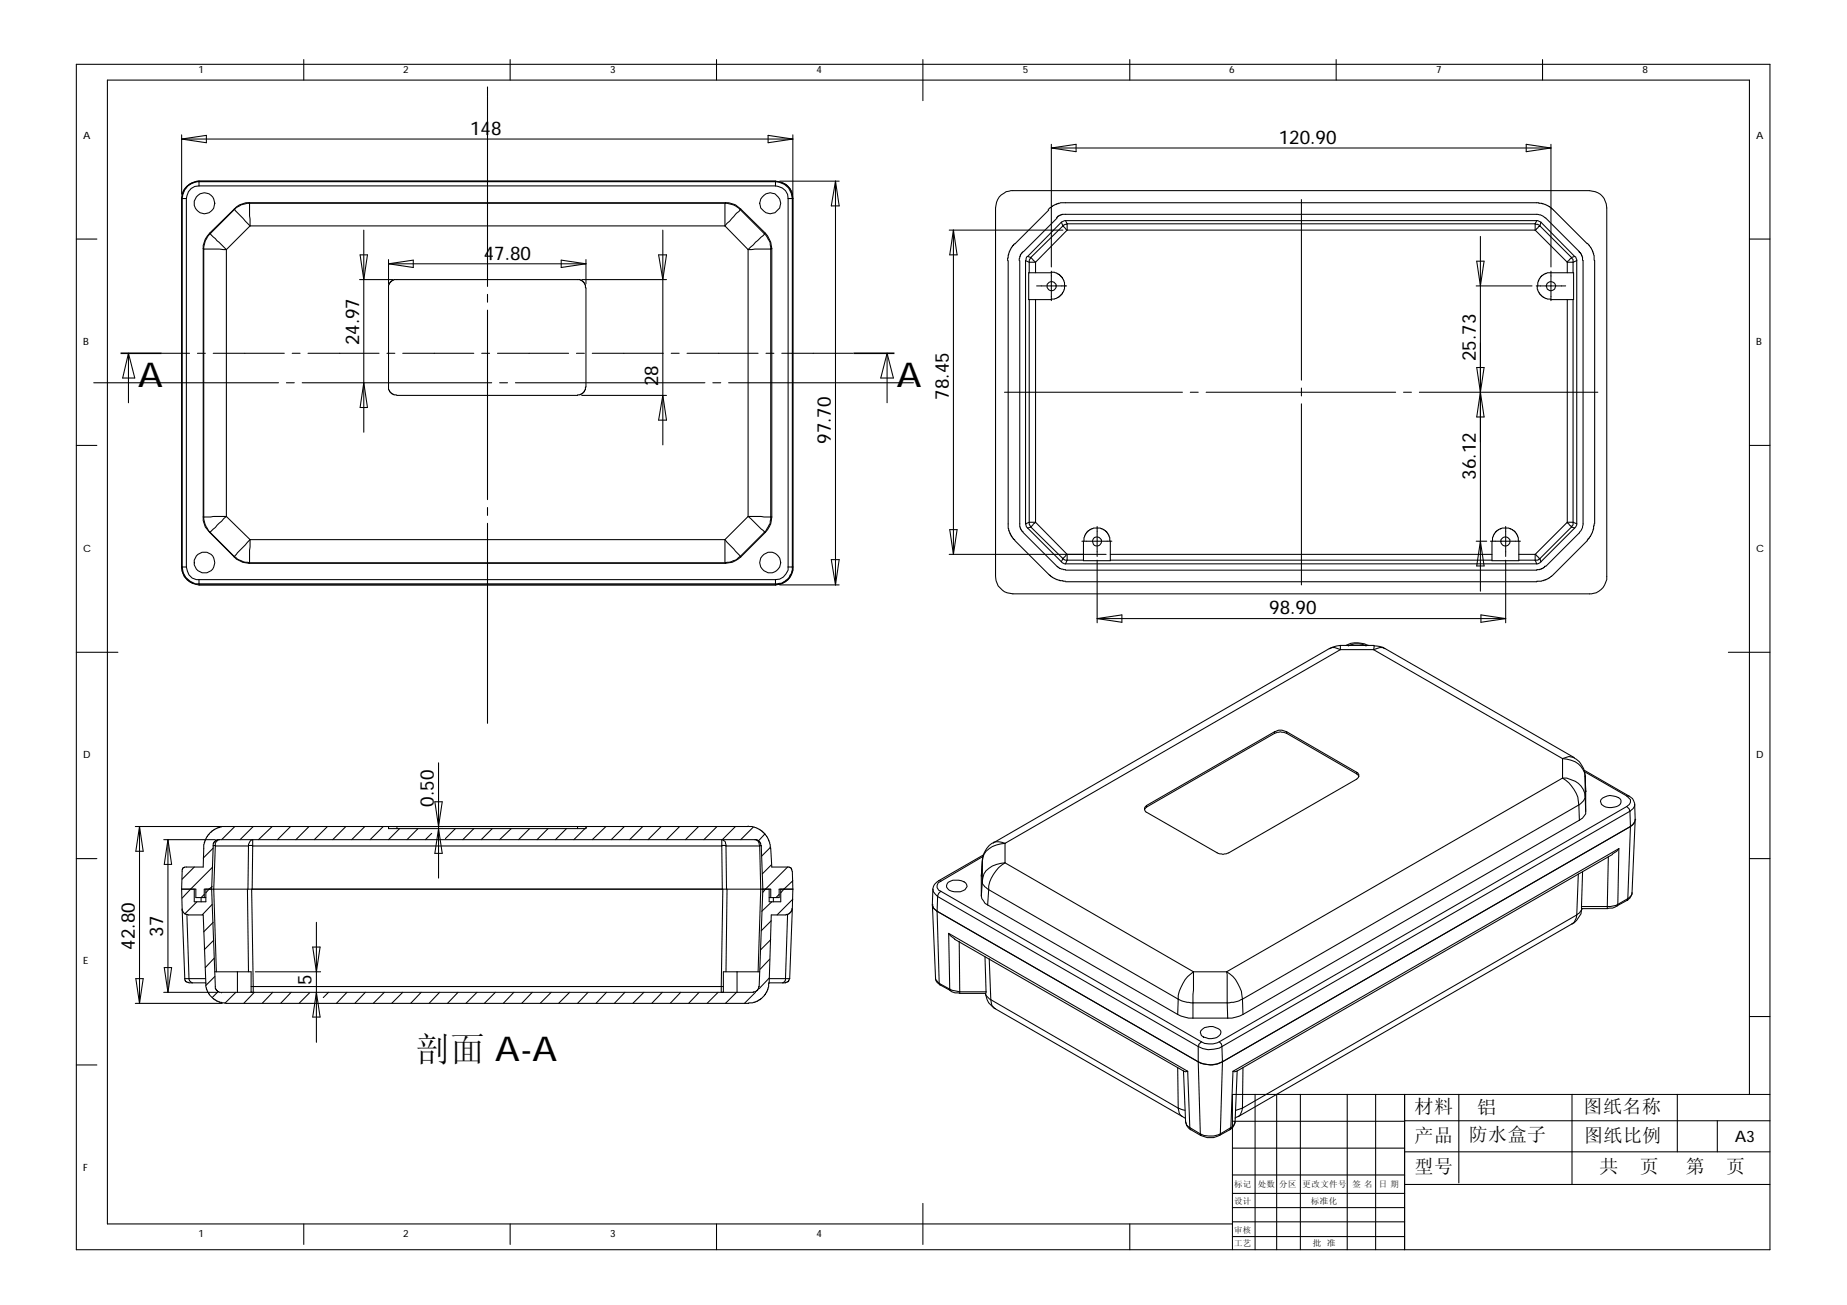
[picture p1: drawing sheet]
<svg xmlns="http://www.w3.org/2000/svg" width="297mm" height="210mm" viewBox="0 0 297 210" stroke-linecap="round" stroke-linejoin="round" font-family="sans-serif">
<g fill="none" stroke="#000" stroke-width=".17">
<path d="M12.3 10.3h272.3v190.7h-272.3zM48.9 9.6v3.3M78.4 14v32.1M82 9.6v3.3M115.2 9.6v3.3M148.4 9.6v6.6M181.7 9.6v3.3M214.9 9.6v3.3M248.1 9.6v3.3M12.3 38.5h3.3M29.2 21.7v9.6M29.2 31.9v59.3"/>
<path d="M29.2 31.9h.8M29.2 22.4l4-.6v1.2zM29.2 22.4h98.3M30 31.9v59.3M30.3 29.8l.6-.3 .8-.3h93a2.73 2.73 0 0 1 2.7 2.7v59.3a2.6 2.6 0 0 1-2.7 2.7h-92.7a2.73 2.73 0 0 1-2.7-2.7v-59.4a3.6 3.6 0 0 1 1-2zM32 29.1a2.89 2.89 0 0 0-2.8 2.8M32 29.9a1.99 1.99 0 0 0-2 2M32 29.1a2.9 2.9 0 0 0-2.8 2.8M32 29.1h92.7M32 29.9h92.7M32 29.1v.8M32.7 40l.1 .1"/>
<path d="M32.7 40v43.2M33.7 37.5a3.3 3.3 0 0 0-1 2.5M33.7 37.5l.1 .1M33.8 37.6a3.3 3.3 0 0 0-1 2.5M33.8 37.6l2.6 2.5M37.7 33.7l2.5 2.6M37.7 33.7l-3.9 3.9M37.7 33.6v.1M37.7 33.6l-4 3.9M40 32.6a3.4 3.4 0 0 0-2.3 1M40 32.6l.1 .1M40 32.6h76.7"/>
<path d="M40.1 32.7l.1 3.6M40.1 32.7a3.3 3.3 0 0 0-2.4 1M40.1 32.7h76.6M40.2 36.3l-3.8 3.8M40.2 36.3h76.4M58.5 37v32.5M106.6 37v34.6M116.6 36.3l3.7 3.8M116.7 32.7l-.1 .1v3.5M116.7 32.7a3.2 3.2 0 0 1 2.3 1M116.7 32.6a3.4 3.4 0 0 1 2.4 1M116.7 32.6v.1"/>
<path d="M119 33.7l-2.4 2.6M119 33.7l3.9 3.9M119.1 33.6l-.1 .1M119.1 33.6l4 3.9M122.6 31.7a1.66 1.66 0 0 1 2.4-.2 1.66 1.66 0 0 1 0 2.4 1.66 1.66 0 0 1-2.4-.2 1.43 1.43 0 0 1 0-2zM122.9 37.6l-2.6 2.5M122.9 37.6a3.3 3.3 0 0 1 1.1 2.5M123.1 37.5a4.6 4.6 0 0 1 1 2.5M123.1 37.5l-.2 .1M123.5 21.8l4 .6-4 .6zM124.1 40l-.1 .1M124.1 40v43.2"/>
<path d="M124.7 29.9a2.07 2.07 0 0 1 2 2M124.7 29.1a2.75 2.75 0 0 1 2.8 2.8M124.7 29.1v.8M125.4 29.1h9.6M125.8 29.4a2.61 2.61 0 0 1 1.7 2.5M126.7 31.9h.8M126.7 31.9v59.3M127.5 21.7v9.6M127.5 31.9v59.3M134.4 29.1l.6 4h-1.3zM134.4 29.1v65M152.7 37h18.2"/>
<path d="M153.3 37v52.2M153.3 37l.6 4h-1.2zM160.7 31.7a2.51 2.51 0 0 1 2.2-1h92.7a2.71 2.71 0 0 1 2.8 2.8v59.2a2.73 2.73 0 0 1-2.8 2.8h-92.7a2.84 2.84 0 0 1-2.8-2.8v-59.2a3.3 3.3 0 0 1 .6-1.8zM168.6 33.7l.6-.6 1.3-.5h77v.1h.5l.5 .2 .9 .5 5.9 5.8M168.7 33.8l-5.9 5.8-.7 1.4v.9M169.1 23.2v19.7M169.1 23.8l4-.6v1.2zM169.1 23.8h80.3M169.9 35l.3-.3 .6-.2h76.3a2.33 2.33 0 0 1 1.5 .6l5.4 5.4M170 35.1l-5.7 5.6-.3 .5-.1 .7M170.7 35.7l-5.4 5.5M170.7 35.7l.2 .6"/>
<path d="M170.9 36.3l.7 .7M170.9 36.3l-5.1 5.1M171.4 35.5l-.7 .2M171.4 35.5h75.7M171.4 35.5l.2 .5M171.6 36l-.7 .3M171.6 36h75.3M171.6 36v1M171.6 37l-5.1 5.2M171.6 37h75.3M209.3 32.1v29M238.1 38v57.1"/>
<path d="M245.4 23.2l4 .6-4 .6zM246.9 36l.4 .1 .3 .2M246.9 36v1M246.9 37l5.2 5.2M247.1 35.5l.7 .2M247.1 35.5l-.2 .5M247.6 36.3l-.7 .7M247.6 36.3l5.1 5.1M247.8 35.7l5.4 5.5M247.8 35.7l-.2 .6M249.4 23.2v19.7M255.3 39.1l.6 .7 .3 .7 .3 1.4v42.4"/>
<path d="M281.3 38.5h3.3M20.7 56.8v8M20.7 56.8l1 4h-2zM26 56.8h4.5M31.7 56.8h1.3M32.8 40.1h3.6M32.8 40.1v43.1M34.3 56.8h11.4M36.4 40.1v43M47 56.8h1.3M49.5 56.8h11.5M57.8 45h5.4"/>
<path d="M57.9 41h1.2l-.6 4zM62.2 56.8h1.3M62.5 41.8v3.8M62.5 42.4h31.7M62.5 42.4l4-.6v1.2zM62.7 45.4l.6-.4h30l.7 .5 .2 .8v15.9l-.2 .8-.4 .3-.7 .3h-29.1a1.4 1.4 0 0 1-1.1-.6l-.2-.3v-16.9zM64.8 56.8h11.4M77.5 56.8h1.2M78.4 47.3v1.3M78.4 49.9v30.5M80 56.8h11.4M90.3 41.8l3.9 .6-3.9 .6z"/>
<path d="M92.7 56.8h1.3M93.6 45h13.6M94.2 41.8v3.8M95.2 56.8h11.5M105.9 41h1.3l-.6 4zM107.9 56.8h1.3M110.5 56.8h11.4M120.3 40.1v43M123.2 56.8h1.3M124 40.1h-3.7M124 40.1v43.1M125.7 56.8h11.5"/>
<path d="M142.7 56.8l1 4h-2.1zM142.7 56.8v8M162.1 41.9v43.1l.5 1.3 .6 .6M164 41.9v42.9l.3 .6 .3 .2M164.9 41.9v42.4M164.9 41.9l.6 .3M165.3 41.2l-.2 .1-.2 .6M165.3 41.2l.5 .2M165.5 42.2v1.7M165.5 48.2v35.8M165.5 42.2h1M165.8 41.4l-.3 .4v.4"/>
<path d="M165.8 41.4l.7 .8M166.5 42.2v1.7M166.5 48.2v35.8M166.7 46h4.8M169.1 43.8l.7 .1 .5 .2 .6 .5 .3 .8 .1 .6-.4 1.3-.6 .5-.7 .3-4.2 .1v-4.3h3.7M169.1 43.6v4.8M237.4 46h9M237.5 59.1l1.2 8h-1.2l1.2-8zM237.5 42h1.2l-.6 4zM247.1 46h4.7M247.2 46v.5l.4 .8 .5 .5 .5 .2 .8 .2h3.7v-4.3l-4.5 .1-.6 .3-.4 .5-.3 .6v.6M249.4 43.6v4.8"/>
<path d="M252.1 42.2v1.7M252.1 48.2v35.8M252.1 42.2h.9M252.7 41.4l.3 .4v.4M252.7 41.4l-.6 .8M253 42.2v1.7M253 48.2v35.8M253.2 41.2l.2 .1 .2 .6M253.2 41.2l-.5 .2M253.6 41.9v42.4M253.6 41.9l-.6 .3M253.9 40.5l.4 .2 .1 .4 .2 .8v42.4a2.33 2.33 0 0 1-.6 1.4l-5.4 5.4"/>
<path d="M12.3 71.6h3.3M15.1 61.6h29.7M46.1 61.6h1.2M48.6 61.6h30.5M58.5 61.6l.6 3.9h-1.2zM80.3 61.6h1.3M82.9 61.6h30.5M93.6 63.6h13.6M106.6 63.6l.6 4h-1.3zM114.6 61.6h1.3M117.2 61.6h29.7M161.5 63.1h28.7"/>
<path d="M191.4 63.1h1.3M194 63.1h30.5M209.3 62.4v1.3M209.3 65v29.1M225.7 63.1h1.3M228.3 63.1h28.7M281.3 71.6h3.3M29.2 91.2a2.74 2.74 0 0 0 1.8 2.6M29.2 91.2a2.89 2.89 0 0 0 2.8 2.9M29.2 91.2h.8M30 91.2a1.99 1.99 0 0 0 2 2M32 94.1h92.7"/>
<path d="M32 93.2v.9M32 93.2h92.7M32.7 83.2a3.4 3.4 0 0 0 1 2.4M32.7 83.2h.1M32.8 83.2a3.6 3.6 0 0 0 1 2.4M33.7 85.6h.1M33.7 85.6l4 4M33.8 85.6l3.9 3.9M36.4 83.1l-3.6 .1M36.4 83.1l-2.6 2.5M36.4 83.1l3.8 3.7M37.7 89.5a4.4 4.4 0 0 0 2.4 1"/>
<path d="M37.7 89.6a3.9 3.9 0 0 0 2.3 1M37.7 89.5v.1M40 90.6h76.7M40.1 90.5h76.6M40.1 90.5l-.1 .1M40.2 86.8l-2.5 2.7M40.2 86.8l-.1 3.7M40.2 86.8h76.4M78.4 81.6v1.3M78.4 84.2v32.1M116.6 86.8l2.4 2.7M116.6 86.8v3.6l.1 .1"/>
<path d="M116.7 90.5v.1M119 89.5a4.5 4.5 0 0 1-2.3 1M119 89.5l.1 .1M119.1 89.6a3.8 3.8 0 0 1-2.4 1M120.3 83.1l3.7 .1M120.3 83.1l2.6 2.5M120.3 83.1l-3.7 3.7M122.9 85.6l-3.9 3.9M122.9 85.6h.2M123.1 85.6l-4 4M124 83.2a3.6 3.6 0 0 1-1.1 2.4M124 83.2h.1"/>
<path d="M124.1 83.2a3.4 3.4 0 0 1-1 2.4M124.7 93.2v.9M125.4 94.1h9.6M126.7 91.2a2.07 2.07 0 0 1-2 2M126.7 91.2h.8M127.5 91.2a2.89 2.89 0 0 1-2.8 2.9M127.5 91.2a2.75 2.75 0 0 1-2.8 2.9M133.7 90h1.3l-.6 4.1zM152.7 89.2h25.2M152.7 85.2h1.2l-.6 4zM163.2 87l5.8 5.7 1.4 .7 1 .1M164.6 85.7l5.6 5.6 .5 .2 .7 .1"/>
<path d="M164.9 84.3l.4 .6M165.3 84.9l5.4 5.5M165.5 84v.3l.3 .5M165.5 84l-.6 .3M165.5 84h1M165.8 84.8l-.5 .1M165.8 84.8l5.1 5M166.5 84l-.7 .8M166.5 84l5.1 5.2M170.7 90.4l.7 .3M170.9 89.8l.4 .3h.3M170.9 89.8l-.2 .6"/>
<path d="M171.4 90.7h75.7M171.6 89.2l-.7 .6M171.6 90.1l-.2 .6M171.6 90.1h2.6M171.6 89.2v.9M174 87.1h4.8M174.2 87.1v3.1h4.4l-.1-3.7-.3-.6-.4-.5-.8-.5-1.4 .1-.6 .4-.4 .5-.3 .6v.6M176.4 84.7v4.8M176.4 90.1v10.1M176.4 99.5l4-.6v1.2zM176.4 99.5h65.7M178.6 90.1h61.3"/>
<path d="M178.6 89.2h61.3M237.4 87.1h1.7M238.1 87.1l.6 3.9h-1.2zM238.2 98.9l3.9 .6-3.9 .6zM239.7 87.1h4.8M239.9 87.1v3.1h4.4l-.1-3.7-.3-.6-.4-.5-.8-.5-1.4 .1-.6 .4-.4 .5-.3 .6v.6M242.1 84.7v4.8M242.1 90.1v10.1M244.3 90.1h2.6M244.3 89.2h2.6M246.9 89.2l.7 .6M246.9 90.1l.2 .6"/>
<path d="M246.9 89.2v.9M247.6 89.8l-.3 .3h-.4M247.6 89.8l.2 .6M247.8 90.4l-.7 .3M248.5 91l-.3 .4-.3 .1-.8 .1v.1h-75.7M252.1 84l.6 .8M252.1 84h.9M252.1 84l-5.2 5.2M252.7 84.8l-5.1 5M252.7 84.8l.5 .1M253 84v.4l-.3 .4M253 84l.6 .3"/>
<path d="M253.2 84.9l-5.4 5.5M253.6 84.3l-.4 .6M256.4 84.3l-.3 1.3-.8 1.4-5.8 5.7-1 .6-.6 .2h-.8v.1h-75.7M12.3 104.9h6.7M205 117.7l.2-.1a1.76 1.76 0 0 1 1.7 .1M205 118a1.99 1.99 0 0 1 1.9 0M205 117.7l-20.6 11.9M205 118l-20.6 11.8M205 117.7v.3M206.9 117.7l11.3 6.5M206.9 118l11.3 6.5M206.9 117.7v.3"/>
<path d="M213.8 104.3a1.27 1.27 0 0 1 1.3 0l.5 .2M213.8 104.3l-54 31.3M215.6 103.8l-.6 .1-1.2 .4M215.6 103.8h5.4l-.1 .7M215.6 103.8v.7M215.6 104.5l-54 31.2M215.6 104.5h5.3M216.5 103.8a3.9 3.9 0 0 1 3.5 0M216.8 103.9a2.99 2.99 0 0 1 2.9 0M220.9 104.5l.5-.2a1.27 1.27 0 0 1 1.4 0l30.4 17.5a1.88 1.88 0 0 0-1.9 .2M220.9 104.5l30.4 17.5M221 103.9a2.71 2.71 0 0 1 1.7 .4"/>
<path d="M278 104.9h6.6M12.3 138.1h3.3M21.8 132.9h13.9M22.4 132.9l.6 4h-1.2zM22.4 132.9v28.5M26.3 135.1h8.3M27 135.1l.6 3.9h-1.2zM27 135.1v24.5M31.2 139.5l-1.9 1.9M34.2 139.5l-4.9 5M34.3 136.1l-.3 6.9 .6 16 .5 .5 .5 .2M34.3 136.1v-.1l.3 .1"/>
<path d="M34.3 136.4l-1.6 1.6M34.6 136.1l-.2 6.9 .4 13.3M34.6 136.1h5.4M35.3 135.1h-.4l-.4 .2-.2 .4v.4M35.3 135.1l-.3 .1a.76 .76 0 0 0-.4 .9M35.3 135.1h86.1M37.8 132.9l-2.2 2.2M40 136.1a.94 .94 0 0 1 .6-1v1M40 136.1v-.1l.6 .1M40 136.1l-.1 6.9M40.6 136.1h75.5M40.6 136.1v6.9"/>
<path d="M40.7 132.9l-2.1 2.2M43.8 132.9l-2.2 2.2M46.7 132.9l-2.1 2.2M49.7 132.9l-2.1 2.2M52.7 132.9l-2.2 2.2M55.6 132.9l-2.1 2.2M58.7 132.9l-2.1 2.2M61.6 132.9l-2.1 2.2M62.5 132.9v.4h31.7v-.4M63.8 132.9v.4M64.3 133.3l-1.8 1.8M67.2 133.3l-1.8 1.8"/>
<path d="M69.4 134l-1 1.1M69.9 129h1.2l-.6 3.9zM70.5 122.7v18.5M70.5 133.3l.6 4h-1.2zM73.2 133.3l-1.6 1.6M76.2 133.3l-1.8 1.8M79.2 133.3l-1.8 1.8M82.2 133.3l-1.9 1.8M85.2 133.3l-1.8 1.8M88.1 133.3l-1.7 1.8M91.1 133.3l-1.8 1.8M92.9 132.9v.4"/>
<path d="M94.1 133.3l-1.8 1.8M94.4 132.9l-.2 .2M97.5 132.9l-2.3 2.2M100.4 132.9l-2.1 2.2M103.4 132.9l-2.1 2.2M106.3 132.9l-2.1 2.2M109.3 132.9l-2.1 2.2M112.4 132.9l-2.2 2.2M115.3 132.9l-2.1 2.2M116.1 136.1v-1l.5 .2 .2 .8M116.1 136.1l.1-.1 .6 .1M116.1 136.1l.1 6.9"/>
<path d="M116.8 136.1h5.4M116.8 136.1v6.9M118.3 132.9l-2.1 2.2M120.3 132.9h-84.7l-.5 .2-1 .5-.7 .7-.5 .9-.1 .6-.1 3.7h-3.1l-.2 .1-.2 3.4M120.3 132.9l1 .1 1 .4 1.1 1.1 .5 1.3 .2 3.7h2.9l.3 .1 .1 .5 .1 2.9M121.2 133l-2.1 2.1M121.4 135.1h.5l.4 .4 .1 .6M121.4 135.1l.5 .2 .3 .8M122.2 136.1v-.1l.2 .1M122.2 136.1l.1 6.9-.4 13.3M122.4 136.1l.3 6.9-.6 15.7-.2 .5-.4 .3h-.3v.1h-85.6M123 134.1l-1 1.1"/>
<path d="M124 136.2l-1.5 1.5M124 139.1l-1.4 1.5M126.7 139.5l-4 4M158 138.4l-.2 2.5M158 138.4v3.3M158.1 137.8l-6.8 3.9M158.2 137.5l-7.2 4.2M159.8 135.6a3.3 3.3 0 0 0-1.8 2.8M159.8 135.6a1.77 1.77 0 0 1 1.8 .1M161.6 138.8a5.4 5.4 0 0 0-2.6 4.3M161.6 138.8a3.9 3.9 0 0 0-3.4 1.8l-.2 1.1M161.6 135.7a3.9 3.9 0 0 0-3.4 1.7l-.2 1.1-.2 2.4"/>
<path d="M161.6 135.7v3.1M161.6 138.8l30.3 17.5M184.4 129.8l-.3 .4M184.4 129.6v.2M218.2 124.2l.3 .4a.72 .72 0 0 1-.3 .7l-20.6 11.9a1.83 1.83 0 0 1-1.9 0l-11.5-6.6a.63 .63 0 0 1 .2-1M218.2 124.5l.3 .4M218.2 124.2v.3M251.3 125.2a5.4 5.4 0 0 1 2.6 4.3M251.3 125.2a3.6 3.6 0 0 1 3.5 2.3l.1 .5M251.3 122a3.7 3.7 0 0 1 3.5 2.3l.1 .6M251.3 122v3.2M251.3 125.2l-54 31.1"/>
<path d="M253.2 121.9a3.5 3.5 0 0 1 1.7 2.9M253.9 129.5l-54.1 31.2M253.9 129.5l.1 2.4M254 131.9l-54.1 31.3M254.8 123.9l7.2 4.1M254.8 124.1l6.8 3.9M254.9 128a1.77 1.77 0 0 1-1 1.5M254.9 124.8l.1 2.5M254.9 124.8v3.2M254.9 128l.1 2.5M255 130.5v.4l-.5 .7-.5 .3M255 127.3v3.2"/>
<path d="M255 127.3h.1M257.7 128.4a2.35 2.35 0 0 1 3 .3 .93 .93 0 0 1-1 1.1 1.73 1.73 0 0 1-2.2-.7l-.1-.2zM258.7 137.8l-.2 8M259.3 137.4l-60.4 34.9-.4 .1-.2-.1M260.3 136.5l-.3 .4-.7 .4M260.3 136.5l-.1 9M260.3 136.5l-62 35.8M261.6 128l.6 .6v.4l-.2 .4-.4 .3M261.6 129.7l.4 .4 .1 .4M261.6 128h.4M261.6 129.7l-65.5 37.9M262 128a1.45 1.45 0 0 1 .9 1.4"/>
<path d="M262.1 130.5l-65.6 37.8M262.1 130.5l.1 2.4M262.2 132.9l-65.6 37.9M262.2 132.9l-.4 11.6M262.9 129.4v.2l-.3 .5-.5 .4M262.9 132.2l-.3 .5-.4 .2M262.9 129.4l.1 2.4-.2 .6-.6 .5M263.1 131.8h-.1l-.5 11.8M281.3 138.1h3.3M21.8 157.4h1.2l-.6 4zM26.3 159.6h8.7M26.4 155.6h1.2l-.6 4z"/>
<path d="M29.2 143l.1 3.2M29.2 143h2.3v1.4h1.6M29.3 146.2l.1 .5 .5 .4 2.8 .1 .4 11.6 .5 1.1 .7 .7 .6 .5 .7 .2 .7 .1h84.1v-.1h.7l.7-.2 .3-.3h.2l.8-.9 .4-.8 .1-1M29.3 146.2l.4 11.2M29.7 157.4l.2 .5 .5 .2h2.7M29.7 157.4h3.3M30.1 147.1l.3 10.5 .5 .5M31.2 143v2h1.9v-2M31.7 145l-2 2M32.9 144.4v-1.4h91.1v1.4M32.9 143.9l-.6 .5v.6M34.1 142.6l-1 1"/>
<path d="M34.1 145.5l-1.6 1.7M34.3 148.4l-1.5 1.5M34.4 151.2l-1.5 1.6M34.5 154.1l-1.5 1.5M34.5 156.3h5.9v3.3M34.5 157.1l-1.4 1.4M35.1 159.5l-1 1M37.9 159.6l-1.7 1.8M38.2 156.3v3.3M39.8 143l.2 13.3M40.4 158.7h75.9M40.5 143l.2 16.6-.3-.1"/>
<path d="M40.9 159.6l-1.7 1.8M41.1 156.3h10.5M43.9 159.6l-1.7 1.8M46.8 159.6l-1.7 1.8M49.8 159.7l-1.7 1.7M50.3 152.3h1.2l-.6 4zM50.9 148.4v19.3M50.9 159.6l.6 4h-1.2zM52.8 159.6l-.8 .9M55.8 159.6l-1.7 1.8M58.8 159.6l-1.7 1.8M61.8 159.6l-1.8 1.8"/>
<path d="M64.8 159.6l-1.8 1.8M67.7 159.6l-1.7 1.8M70.7 159.6l-1.7 1.8M73.7 159.6l-1.7 1.8M76.7 159.6l-1.8 1.8M79.7 159.6l-1.8 1.8M82.6 159.6l-1.7 1.8M85.6 159.6l-1.7 1.8M88.6 159.6l-1.7 1.8M91.6 159.6l-1.8 1.8M94.6 159.6l-1.7 1.8M97.5 159.6l-1.7 1.8"/>
<path d="M100.5 159.6l-1.7 1.8M103.5 159.6l-1.7 1.8M106.5 159.6l-1.7 1.8M109.5 159.6l-1.7 1.8M112.4 159.6l-1.7 1.8M115.5 159.6l-1.8 1.8M116.2 143l-.2 16.6 .3-.1M116.9 143l-.1 13.3M118.4 159.6l-1.7 1.8M118.5 156.3v3.3M121.5 159.6l-1.8 1.8M122.2 156.3h-5.9v3.3"/>
<path d="M123.7 157.3l-1.6 1.7M123.7 157.4h3.3M123.7 143v2h1.9v-2M123.8 154.3l-1.5 1.6M124 151.1l-1.7 1.7M124 148.1l-1.6 1.6M124.1 145l-1.6 1.6M124.4 144.4v.6M125.3 143.9l-.5 .5M126.7 147.1l-.4 10.6-.4 .4M127 157.4l-.3 .5-.4 .2h-2.6M127.3 146.1v.6l-.6 .4-2.7 .1-.3 11"/>
<path d="M127.5 141.7l-1.9 1.9M127.5 144.6l-2.5 2.6M127.5 143h-2.2v1.4h-1.6M127.5 143l-.5 14.4M149.9 145.6l.3 .5 .5 .5M149.9 145.5l.2 .6 .6 .5M149.9 145.5l.6 11.7M149.9 145.5h.1M150 143l.1 .4 .7 .8M150 143l-.1 2.4M150.5 157.2a1.22 1.22 0 0 0 .7 1.2M150.5 157.2v.3l.5 .7"/>
<path d="M150.7 146.6l42 24.2M150.7 146.6l.3 11.6M150.8 144.2l41.9 24.1M150.8 144.2l-.1 2.4M151 141.7a1.63 1.63 0 0 0-1 1.3M151 141.7h.3M151 158.2l.2 .2M151 158.2l1.7 .9M151.2 158.4l1.7 1M151.3 141.7a.84 .84 0 0 0-.6 .9 .84 .84 0 0 0 .6 .8M151.3 143.4l-.3 .3-.2 .5M151.3 143.4l41.9 24.2"/>
<path d="M152.5 141.9a2.35 2.35 0 0 1 2.9 .4 .88 .88 0 0 1-.5 1 2.03 2.03 0 0 1-2.7-.6zM152.6 150.1l.3 .5 .7 .5M152.6 150.1l38.4 22.2M152.6 150.1l.1 9M152.7 159.1v.2l.2 .1M152.7 159.1l1.6 .4M152.9 159.4l.7 .3 .7 .1M153.5 151.1l36.9 21.2 .3 .1 .3-.1M154.3 151.4v8.1M154.3 159.8h4.2M154.3 159.5v.3M154.3 159.5h4.3"/>
<path d="M157.8 144.1a2.45 2.45 0 0 0 1 1.5M157.8 140.9h.1M157.8 140.9v3.2M158 141.7a1.04 1.04 0 0 0 .6 1.1l.4 .3M158 141.7l-.2 2.4M158.4 153.9l.2 5.6M158.5 159.8a2.82 2.82 0 0 0 1.6 2.4M158.5 159.8l.1 .3 .7 .7M158.6 159.5l-.1 .3M158.8 145.6l30.6 17.6M159 143.1l30.5 17.6M159 143.1l-.2 2.5"/>
<path d="M159.1 154.2l.2 6.6M191.9 156.3v5M191.9 156.3a5.8 5.8 0 0 0-2.4 4.4M191.9 156.3h5.4M197.3 156.3l.1 5M197.3 156.3a5.6 5.6 0 0 1 2.5 4.4M252.8 148.6l-53.7 31M253.6 147.2l.5-.5 .3-.6a3.5 3.5 0 0 1-1.6 2.5M253.6 147.2a2.01 2.01 0 0 1-.8 1.4M253.6 147.2l-53.8 31M253.8 140.6l-.2 6.6M254.3 145.8v.3h4.2"/>
<path d="M254.3 145.8h4.2M254.5 140.2l-.2 5.6M258.5 145.8v.3M260 145.7l-.7 .4h-.8M260.2 145.5l-.2 .2M260.2 145.5l-1.2 .3h-.5M261.7 144.8l-1.7 .9M261.7 144.8h.1M261.8 144.5l-.1 .3M261.8 144.5l-1.6 1M262.5 143.6a1.82 1.82 0 0 1-.8 1.2M262.5 143.6l-.2 .5-.5 .4"/>
<path d="M12.3 171.3h3.3M21.8 161.4h13.9M159.3 160.8a1.4 1.4 0 0 0 .7 1.4l30.2 17.4M159.3 160.8l30.2 17.4M189.4 163.2a5.3 5.3 0 0 0 2.5 .6M189.4 171.7l.1 6.5M189.5 178.2l1.1 .4M189.5 178.2a1.37 1.37 0 0 0 .7 1.4M189.5 160.7a5.3 5.3 0 0 0 2.4 .6M189.5 160.7l-.1 2.5M190.2 179.6l.5 .2M190.3 172.2l.4 8.2"/>
<path d="M191 172.3l.3 9.1M191.9 163.8h5.5M191.9 161.3h5.5M191.9 161.3v2.5M192.7 170.8a4.3 4.3 0 0 0 3.9 0M192.7 168.3a3.8 3.8 0 0 0 3.8 0M192.7 170.8a4 4 0 0 0 3.9 0M192.7 170.8l.3 11.6M192.7 168.3v2.5M193.2 167.6a3.1 3.1 0 0 0 2.9 0M193.2 167.6l-.4 .4-.1 .3M193.4 165.5a2.11 2.11 0 0 1 2.9 .4 1.33 1.33 0 0 1-1.5 1.2l-.9-.2a.77 .77 0 0 1-.7-.5 .77 .77 0 0 1 .2-.9z"/>
<path d="M196.1 167.6l.3 .3 .1 .4M196.5 168.3l.1 2.5M196.6 170.8l-.3 11.6M197.4 161.3v2.5M198.3 172.3l-.3 9.1M199 172.2l-.4 8.2M199.1 179.6l-.5 .2M199.8 178.2l-1.1 .4M199.8 178.2a1.93 1.93 0 0 1-.7 1.4M199.8 160.7a5.3 5.3 0 0 1-2.4 .6M199.8 160.7l.1 2.5M199.9 163.2a5.3 5.3 0 0 1-2.5 .6"/>
<path d="M199.9 171.7l-.1 6.5M201.8 176v25M205.3 176v25M209.1 176v25M216.7 176v25M221.2 176v25M225.9 176v25M234.6 176v14.3M252.8 176v14.5M269.7 176v9.3M281.3 176v-163.1h-264v184h180.9M281.3 163.5h3.3"/>
<path d="M284.6 176h-86.4v25M48.9 196.9v3.3M82 196.9v3.3M115.2 196.9v4.1M148.4 193.6v6.6M181.7 196.9v4.1M190.7 180.4a1.57 1.57 0 0 0 .8 1.3M190.7 180.4a1.09 1.09 0 0 0 .6 1M191.3 181.4l.2 .3M191.3 181.4l1.7 1M191.5 181.7l1.6 .9M193 182.4l.1 .2"/>
<path d="M193 182.4a3.9 3.9 0 0 0 3.3 0M193.1 182.6l.3 .1a2.86 2.86 0 0 0 2.7-.1M196.3 182.4v.2h-.2M197.8 181.7l-1.7 .9M198 181.4l-.2 .3M198 181.4l-1.7 1M198.2 180.4h27.7M198.2 184.7h27.7M198.2 189h27.7M198.2 192h27.7M198.2 196.5h27.7M198.2 194.2h27.7"/>
<path d="M198.2 198.9h27.7M198.6 180.4v.2a1.73 1.73 0 0 1-.8 1.1M198.6 180.4a1.09 1.09 0 0 1-.6 1M225.9 185.3h58.7M225.9 180.3h58.7M225.9 190.5h58.7M276.2 180.3v5"/>
<circle cx="32.9" cy="32.7" r="1.68"/>
<circle cx="169.1" cy="46" r=".73"/>
<circle cx="249.4" cy="46" r=".73"/>
<circle cx="32.9" cy="90.5" r="1.66"/>
<circle cx="123.9" cy="90.5" r="1.66"/>
<circle cx="176.4" cy="87.1" r=".73"/>
<circle cx="242.1" cy="87.1" r=".73"/>
</g>
<path d="M19.4 56.8h6.6M137.2 56.8h6.6" fill="none" stroke="#000" stroke-width=".25"/>
<g font-size="5.5">
<text x="22.2" y="62.2">A</text>
<text x="144.2" y="62.2">A</text>
<text x="66.9" y="170.6">剖面 A-A</text>
</g>
<g font-size="3">
<text x="75.6" y="21.7">148</text>
<text x="205.7" y="23.1">120.90</text>
<text x="77.8" y="41.8">47.80</text>
<text x="57.7" y="55.6" transform="rotate(-90 57.7 55.6)">24.97</text>
<text x="237.3" y="58.1" transform="rotate(-90 237.3 58.1)">25.73</text>
<text x="105.8" y="62.2" transform="rotate(-90 105.8 62.2)">28</text>
<text x="152.6" y="64.3" transform="rotate(-90 152.6 64.3)">78.45</text>
<text x="133.6" y="71.4" transform="rotate(-90 133.6 71.4)">97.70</text>
<text x="237.3" y="77.1" transform="rotate(-90 237.3 77.1)">36.12</text>
<text x="204.1" y="98.8">98.90</text>
<text x="69.8" y="129.7" transform="rotate(-90 69.8 129.7)">0.50</text>
<text x="21.7" y="152.8" transform="rotate(-90 21.7 152.8)">42.80</text>
<text x="26.2" y="150.6" transform="rotate(-90 26.2 150.6)">37</text>
<text x="50.1" y="158.4" transform="rotate(-90 50.1 158.4)">5</text>
<text x="227.5" y="179">材料</text>
<text x="237.6" y="179.2">铝</text>
<text x="254.7" y="179">图纸名称</text>
<text x="227.5" y="183.7">产品</text>
<text x="236.2" y="183.6">防水盒子</text>
<text x="254.8" y="183.7">图纸比例</text>
<text x="227.5" y="188.7">型号</text>
<text x="257.2" y="188.7">共</text>
<text x="263.7" y="188.7">页</text>
<text x="271.1" y="188.7">第</text>
<text x="277.6" y="188.7">页</text>
</g>
<text font-size="2.5" x="279" y="183.7">A3</text>
<g font-size="1.6">
<text x="31.9" y="11.7">1</text>
<text x="64.9" y="11.7">2</text>
<text x="98.1" y="11.7">3</text>
<text x="131.3" y="11.7">4</text>
<text x="164.5" y="11.7">5</text>
<text x="197.7" y="11.7">6</text>
<text x="231" y="11.7">7</text>
<text x="264.2" y="11.7">8</text>
<text x="13.4" y="22.3">A</text>
<text x="282.4" y="22.3">A</text>
<text x="13.4" y="55.6">B</text>
<text x="282.4" y="55.6">B</text>
<text x="13.4" y="88.7">C</text>
<text x="282.4" y="88.7">C</text>
<text x="13.4" y="121.9">D</text>
<text x="282.4" y="121.9">D</text>
<text x="13.4" y="155.1">E</text>
<text x="13.4" y="188.4">F</text>
<text x="31.9" y="199">1</text>
<text x="64.9" y="199">2</text>
<text x="98.1" y="199">3</text>
<text x="131.3" y="199">4</text>
</g>
<g font-size="1.4">
<text x="198.5" y="190.9">标记</text>
<text x="202.3" y="190.9">处数</text>
<text x="205.7" y="190.9">分区</text>
<text x="209.5" y="190.9">更改文件号</text>
<text x="217.5" y="190.9">签 名</text>
<text x="221.7" y="190.9">日 期</text>
<text x="198.5" y="193.7">设计</text>
<text x="210.8" y="193.7">标准化</text>
<text x="198.5" y="198.4">审核</text>
<text x="198.5" y="200.3">工艺</text>
<text x="211.2" y="200.3">批 准</text>
</g>
</svg>
